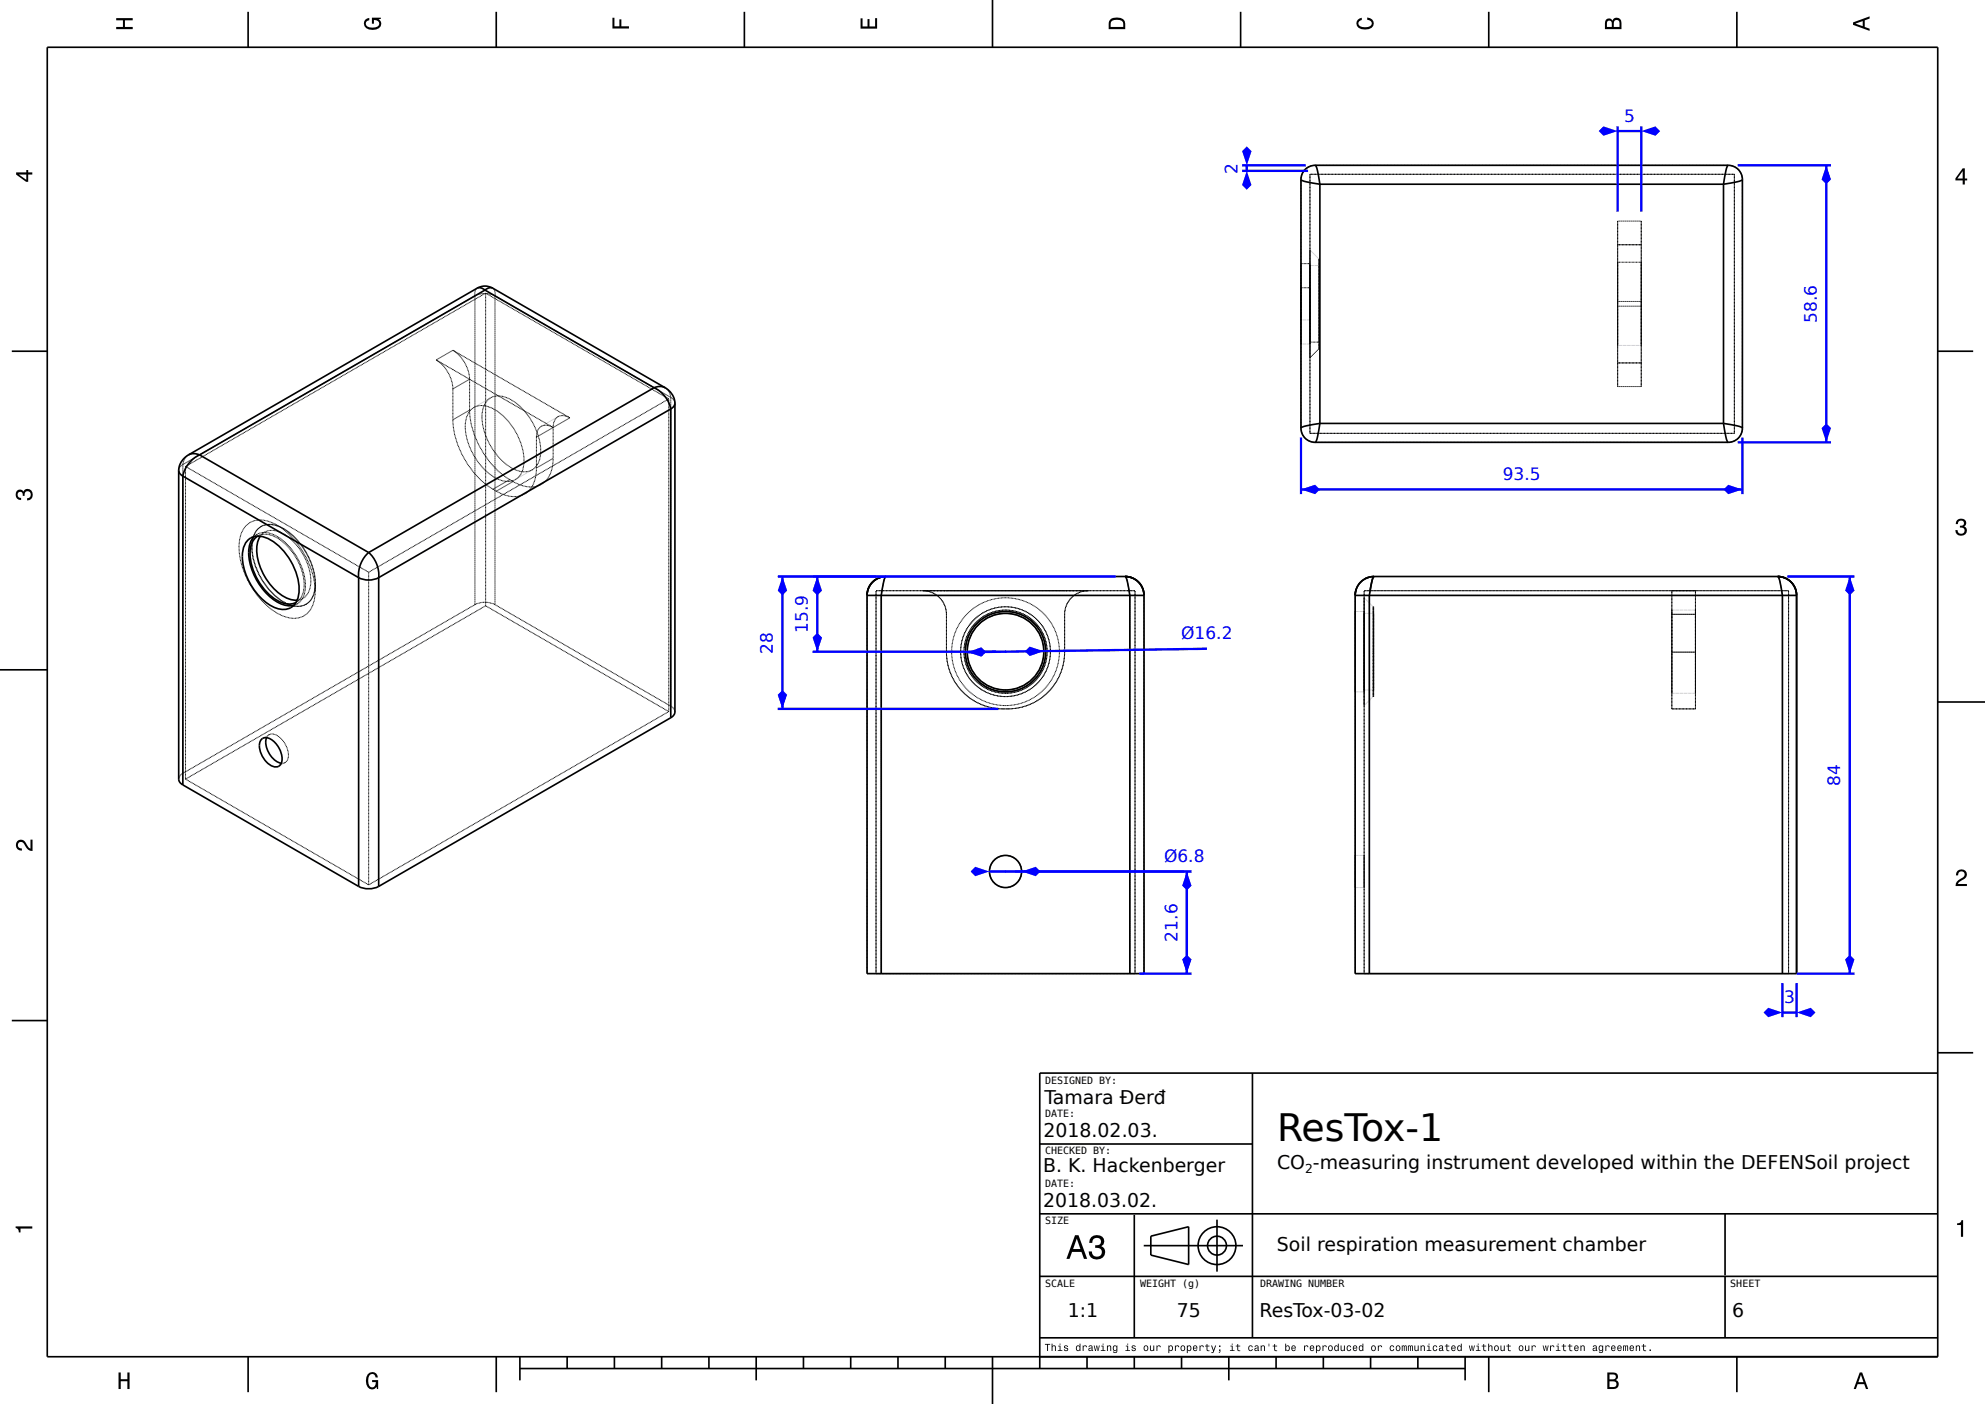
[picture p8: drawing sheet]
<svg xmlns="http://www.w3.org/2000/svg" width="420mm" height="297mm" viewBox="0 0 420 297" stroke-linecap="round" stroke-linejoin="round" font-family="sans-serif">
<g fill="none" stroke="#000" stroke-width=".35">
<path d="M210 0v10M10 10h400v277h-400zM52.5 2.5v7.5M105 2.5v7.5M157.5 2.5v7.5M262.5 2.5v7.5M315 2.5v7.5M367.5 2.5v7.5M2.5 74.3h7.5M410 74.3h7.5M286.7 126h3M286.7 126v80h93.4v-80"/>
<path d="M286.9 124.7l-.2 1.3M289.6 122.1l-.7 .3M289.6 122.1h-.1M289.7 126v80M289.7 126h87.4M290.7 122a4 4 0 0 0-4 4M290.7 122a5.8 5.8 0 0 0-.8 3M290.7 122a8.1 8.1 0 0 0-.9 3.4l-.1 .6M290.7 122h85.4M376.1 122a8 8 0 0 1 1 3.4v.6M376.1 122l1.2 .1M376.1 122a4 4 0 0 1 4 4"/>
<path d="M377.1 126h3M377.1 126v80M377.3 122.1l.2 .1M377.5 122.2h.1M377.6 122.2l.1 .1M0 141.7h10M410 148.5h10M2.5 215.9h7.5M265 227v56M410 222.7h7.5M410 227h-190v62.5M220 242h45"/>
<path d="M220 256.8h189.9M240 257v26M257.5 258v11M365 256.8v13M220 270h189.9M242 263.5h21M243.5 261.5l8-2v8l-8-2zM365 270v13M52.5 287v7.5M105 287v7.5M110 289.5h200M110 287v5"/>
<path d="M120 287v2.5M130 287v2.5M140 287v2.5M150 287v2.5M160 287v5M170 287v2.5M180 287v2.5M190 287v2.5M200 287v2.5M210 287v10M220 283h189.9M230 287v2.5"/>
<path d="M240 287v2.5M250 287v2.5M260 287v5M270 287v2.5M280 287v2.5M290 287v2.5M300 287v2.5M310 287v5M315 287v7.5M367.5 287v7.5"/>
<circle cx="257.5" cy="263.5" r="2"/>
<circle cx="257.5" cy="263.5" r="4"/>
</g>
<g fill="#000">
<path d="M24.6 3.8h3.5v.5h-1.7v1.4h1.7v.5h-3.5v-.5h1.4v-1.4h-1.4z" fill-rule="evenodd"/>
<path d="M77.3 4.2l.8-.4v.5a.71 .71 0 0 0-.7 .5 .71 .71 0 0 0 .4 .8 2.24 2.24 0 0 0 2.4-.3 .86 .86 0 0 0-1.1-1.1v.8h-.4v-1.3h1.9v.3l-.5 .1 .3 .2a1.17 1.17 0 0 1 .2 1.2 1.17 1.17 0 0 1-1 .7 1.9 1.9 0 0 1-2.6-1.3z" fill-rule="evenodd"/>
<path d="M129.6 3.8h.4v1.8h1.1v-1.5h.4v1.5h1.6v.4h-3.5z" fill-rule="evenodd"/>
<path d="M182.1 3.9h.4v1.7h1.1v-1.6h.4v1.6h1.2v-1.8h.4v2.3h-3.5z" fill-rule="evenodd"/>
<path d="M235 4a2.18 2.18 0 0 0-.4 2.2h3.5v-1.2a1.42 1.42 0 0 0-1.8-1.3zM235.3 4.4a2.14 2.14 0 0 1 2.3 .3l.1 1h-2.7l.1-1z" fill-rule="evenodd"/>
<path d="M287.3 4.2l.8-.4v.4a.7 .7 0 0 0-.7 .5 .7 .7 0 0 0 .4 .8 1.69 1.69 0 0 0 2.5-.5 .9 .9 0 0 0-1-.8v-.5a1.24 1.24 0 0 1 1.4 1.1 1.24 1.24 0 0 1-1.1 1.4 2.22 2.22 0 0 1-2.5-.7l-.1-.5z" fill-rule="evenodd"/>
<path d="M339.8 4.2l-.2 .7v1.3h3.5v-1.4a.98 .98 0 0 0-.7-1 .98 .98 0 0 0-1.2 .6 .84 .84 0 0 0-1.4-.2zM340.1 4.5a.54 .54 0 0 1 .7-.1 .54 .54 0 0 1 .2 .6v.7h-1zM341.6 4.4a.62 .62 0 0 1 .7-.1 .62 .62 0 0 1 .4 .6v.8h-1.2z" fill-rule="evenodd"/>
<path d="M392.1 4.7v.6l3.5 1.2v-.4l-1-.4v-1.4l1-.4v-.4zM392.6 5l1.5-.5v1z" fill-rule="evenodd"/>
<path d="M3.4 36.5v.4l2.1 1.6h.5v-1.6h.8v-.4h-.8v-.5h-.4v.5zM4 36.9h1.6v1.1z" fill-rule="evenodd"/>
<path d="M415.3 35.6l-1.6 2.1v.5h1.6v.8h.4v-.8h.5v-.4h-.5v-2.2zM415.3 36.2v1.6h-1.1z" fill-rule="evenodd"/>
<path d="M3.6 103.8a.86 .86 0 0 1 1.4 .2 1.06 1.06 0 0 1 1.2-.5 1.06 1.06 0 0 1 .7 1.2 1.1 1.1 0 0 1-1.2 1.2v-.5a.71 .71 0 0 0 .8-1 .71 .71 0 0 0-1.3-.1v.6h-.4a.61 .61 0 0 0-.3-.8 .61 .61 0 0 0-.8 .2 .61 .61 0 0 0 .2 .9l.6 .1v.5a1.15 1.15 0 0 1-1.2-.7 1.15 1.15 0 0 1 .3-1.3z" fill-rule="evenodd"/>
<path d="M414.1 110a1.08 1.08 0 0 1 1.4-.2 1.08 1.08 0 0 1 .4 1.3l-.3 .3a1.06 1.06 0 0 1 .5 1.2 1.06 1.06 0 0 1-1.2 .7 1.1 1.1 0 0 1-1.2-1.2h.5a.71 .71 0 0 0 1 .8 .71 .71 0 0 0 .1-1.3h-.6v-.4a.61 .61 0 0 0 .8-.3 .61 .61 0 0 0-.2-.8 .61 .61 0 0 0-.9 .2l-.1 .6h-.5z" fill-rule="evenodd"/>
<path d="M3.6 177.9a1.22 1.22 0 0 1 2.1 .8l.3 .5 .5 .3v-1.9h.4v2.4a1.81 1.81 0 0 1-1.8-1.4 .71 .71 0 0 0-.8-.5 .71 .71 0 0 0-.5 .9 .71 .71 0 0 0 .8 .5v.4a1.18 1.18 0 0 1-1.2-.6 1.18 1.18 0 0 1 .2-1.4z" fill-rule="evenodd"/>
<path d="M414.2 184.2a1.18 1.18 0 0 1 1.9 .3 1.18 1.18 0 0 1-1 1.7l-.5 .4-.3 .4h1.9v.4h-2.4a1.8 1.8 0 0 1 1.4-1.7 .71 .71 0 0 0 .5-.9 .71 .71 0 0 0-.9-.5 .71 .71 0 0 0-.5 .9h-.4z" fill-rule="evenodd"/>
<path d="M3.3 259.4h3.5v.5h-2.5v.8h-.3a.77 .77 0 0 0-.7-.9z" fill-rule="evenodd"/>
<path d="M227.5 261.3l-1.9 5h.7l.5-1.5h2l.6 1.5h.6l-1.8-5zM227.8 262l.8 2.2h-1.5zM230.9 261.7l-.3 .5-.1 .7h.6a.91 .91 0 0 1 1.1-1.1 .91 .91 0 0 1 .5 1.4l-1 .2v.6a1.01 1.01 0 0 1 1.4 1 1.01 1.01 0 0 1-1.5 .8l-.5-.6-.1-.5h-.6a1.73 1.73 0 0 0 1.8 1.7 1.73 1.73 0 0 0 1.6-2l-.2-.3-.6-.5a1.29 1.29 0 0 0 .5-1.6 1.29 1.29 0 0 0-1.5-.7l-.6 .1z" fill-rule="evenodd"/>
<path d="M414.1 258.8a.77 .77 0 0 0 .9-.7h.4v3.5h-.5v-2.5h-.8z" fill-rule="evenodd"/>
<path d="M25.1 290.3h.4v1.5h1.5v-1.5h.4v3.5h-.4v-1.6h-1.5v1.6h-.4z" fill-rule="evenodd"/>
<path d="M77.8 290.7a1.2 1.2 0 0 1 1.3-.4 1.2 1.2 0 0 1 .9 1.1h-.5a.71 .71 0 0 0-.6-.7 .71 .71 0 0 0-.8 .3 2.24 2.24 0 0 0 .3 2.4 .86 .86 0 0 0 1.1-1h-.8v-.5h1.3v1.9h-.2l-.1-.4-.2 .2a1.17 1.17 0 0 1-1.2 .3 1.17 1.17 0 0 1-.8-1v-1.6z" fill-rule="evenodd"/>
<path d="M221.1 284.3v.2h.5v1.3h.1v-1.3h.5v-.2zM222.5 284.2v1.6h.2v-.8l.3-.2 .2 .1v.9h.2v-.8a.38 .38 0 0 0-.3-.4 .38 .38 0 0 0-.4 .2v-.6zM223.9 284.7v.1h.3v.8h-.4v.2h1v-.2h-.4v-.9zM224.2 284.2v.3h.2v-.3zM225.2 284.7l-.1 .1a.6 .6 0 0 0 .7 .6 .27 .27 0 0 1-.2 .3 .27 .27 0 0 1-.3-.3h-.2a.42 .42 0 0 0 .6 .4 .42 .42 0 0 0 .1-.6l-.4-.2a.23 .23 0 0 1 .1-.3 .23 .23 0 0 1 .3 .2h.2l-.3-.3zM227.8 284.7a.59 .59 0 0 0-.2 .8 .59 .59 0 0 0 .7 .3l.1-.2v.2h.2v-1.6h-.2v.6l-.3-.2zM227.9 284.9l.1-.1a.42 .42 0 0 1 .4 .4 .42 .42 0 0 1-.4 .4l-.1-.2zM229.1 284.6v1.2h.2v-1h.4l.1 .2h.2a.38 .38 0 0 0-.3-.4 .38 .38 0 0 0-.4 .2v-.2zM230.4 284.7l-.1 .3h.2a.24 .24 0 0 1 .3-.3 .24 .24 0 0 1 .1 .4 .44 .44 0 0 0-.5 .1 .44 .44 0 0 0 .1 .6l.5-.2 .3 .2v-.2l-.2-.9zM230.5 285.4a.25 .25 0 0 1 .5 0 .25 .25 0 0 1-.5 0zM231.4 284.6l.3 1.2h.2l.2-1 .1 1h.2l.3-1.2h-.2l-.2 1-.1-1h-.2l-.2 1-.2-1zM233 284.7v.1h.3v.8h-.4v.2h1v-.2h-.4v-.9zM233.3 284.2v.3h.2v-.3zM234.2 284.6v1.2h.2v-.8l.3-.2 .2 .1v.9h.2v-.8a.38 .38 0 0 0-.2-.4 .38 .38 0 0 0-.5 .2v-.2zM235.6 284.7a.59 .59 0 0 0-.2 .8 .59 .59 0 0 0 .7 .3l.1-.2a.31 .31 0 0 1-.1 .4 .31 .31 0 0 1-.4-.1h-.2a.47 .47 0 0 0 .5 .3 .47 .47 0 0 0 .4-.5v-1.1h-.2v.2l-.3-.2zM235.7 284.9l.1-.1a.42 .42 0 0 1 .4 .4 .42 .42 0 0 1-.4 .4l-.1-.2zM238.2 284.7v.1h.3v.8h-.4v.2h1v-.2h-.4v-.9zM238.5 284.2v.3h.2v-.3zM239.5 284.7v.1a.6 .6 0 0 0 .6 .6 .27 .27 0 0 1-.2 .3 .27 .27 0 0 1-.3-.3h-.2a.42 .42 0 0 0 .6 .4 .42 .42 0 0 0 .1-.6l-.4-.2a.23 .23 0 0 1 .1-.3 .23 .23 0 0 1 .3 .2h.2l-.3-.3zM242.1 284.7a.57 .57 0 0 0 0 .9 .57 .57 0 0 0 .8-.1l.1-.3a.51 .51 0 0 0-.3-.6 .51 .51 0 0 0-.6 .1zM242.2 284.9l.1-.1a.42 .42 0 0 1 .5 .4 .42 .42 0 0 1-.5 .4l-.1-.2zM243.3 284.6v.8a.38 .38 0 0 0 .3 .4 .38 .38 0 0 0 .4-.2v.2h.2v-1.2h-.2v.9l-.3 .2-.2-.2v-.9zM244.7 284.6v1.2h.2l.1-1h.3l.1 .2h.2a.38 .38 0 0 0-.3-.4 .38 .38 0 0 0-.4 .2v-.2zM247.2 284.6v1.6h.2v-.6l.1 .1a.53 .53 0 0 0 .7-.5 .53 .53 0 0 0-.7-.5l-.1 .1v-.2zM247.5 284.9l.1-.1a.42 .42 0 0 1 .4 .4 .42 .42 0 0 1-.4 .4l-.2-.2zM248.6 284.6v1.2h.2l.1-1h.3l.1 .2h.2a.38 .38 0 0 0-.3-.4 .38 .38 0 0 0-.4 .2v-.2zM249.9 284.7a.57 .57 0 0 0 0 .9 .57 .57 0 0 0 .8-.1l.1-.3a.51 .51 0 0 0-.3-.6 .51 .51 0 0 0-.6 .1zM250 284.9l.1-.1a.42 .42 0 0 1 .5 .4 .42 .42 0 0 1-.5 .4l-.1-.2zM251.1 284.6v1.6h.2v-.6l.1 .1a.53 .53 0 0 0 .7-.5 .53 .53 0 0 0-.7-.5l-.1 .1v-.2zM251.4 284.9l.1-.1a.42 .42 0 0 1 .4 .4 .42 .42 0 0 1-.4 .4l-.2-.2zM252.5 284.7a.57 .57 0 0 0-.1 .9 .57 .57 0 0 0 .9 0v-.1l-.5 .1-.2-.3 .8-.1a.48 .48 0 0 0-.3-.6 .48 .48 0 0 0-.6 .1zM252.7 284.8h.3l.2 .3h-.6zM253.8 284.6v1.2h.2l.1-1h.3l.1 .2h.2a.38 .38 0 0 0-.3-.4 .38 .38 0 0 0-.4 .2v-.2zM255.3 284.3v.4h-.3v.1h.3l.1 .9 .5 .1v-.1l-.4-.1v-.2v-.6h.4v-.1h-.4v-.4zM256.2 284.6l.5 1.3-.1 .1h-.3v.2h.3l.7-1.6h-.2l-.3 1-.3-1zM257.9 284.6v.3h.3v-.3zM257.9 285.5v.3h.2l-.2 .4 .2-.1 .1-.3v-.3zM260.3 284.7v.1h.3v.8h-.4v.2h1v-.2h-.4v-.9zM260.6 284.2v.3h.2v-.3zM261.8 284.3v.4h-.3v.1h.3l.1 .9 .5 .1v-.1l-.4-.1v-.2v-.6h.4v-.1h-.4v-.4zM264.2 284.7a.57 .57 0 0 0 0 .9 .57 .57 0 0 0 .8 0l.1-.2h-.2l-.1 .2a.39 .39 0 0 1-.5-.4 .39 .39 0 0 1 .5-.4l.1 .2h.2l-.3-.4zM265.6 284.7l-.1 .3h.1a.24 .24 0 0 1 .3-.3 .24 .24 0 0 1 .2 .4 .44 .44 0 0 0-.6 .1 .44 .44 0 0 0 .1 .6l.5-.2 .3 .2v-.2l-.2-.9zM265.6 285.4a.25 .25 0 0 1 .5 0 .25 .25 0 0 1-.5 0zM266.7 284.6v1.2h.2l.1-.8 .2-.2 .2 .1 .1 .9h.1v-.8a.38 .38 0 0 0-.2-.4 .38 .38 0 0 0-.5 .2v-.2zM268.4 284.2v.6h.2v-.6zM269.6 284.3v.4h-.3v.1h.3l.1 .9 .5 .1v-.1l-.4-.1v-.2v-.6h.4v-.1h-.4v-.4zM271.9 284.2v1.6h.2v-.2a.4 .4 0 0 0 .5 .2 .4 .4 0 0 0 .3-.3v-.3a.48 .48 0 0 0-.6-.6l-.2 .2v-.6zM272.2 284.9l.1-.1a.42 .42 0 0 1 .4 .4 .42 .42 0 0 1-.4 .4l-.2-.2zM273.3 284.7a.57 .57 0 0 0 0 .9 .57 .57 0 0 0 .8 0l.1-.1-.6 .1-.2-.3 .8-.1a.48 .48 0 0 0-.3-.6 .48 .48 0 0 0-.6 .1zM273.5 284.8h.3l.2 .3h-.6zM275.9 284.6v1.2h.2l.1-1h.3l.1 .2h.2a.38 .38 0 0 0-.3-.4 .38 .38 0 0 0-.4 .2v-.2zM277.3 284.7a.57 .57 0 0 0-.1 .9 .57 .57 0 0 0 .8 0l.1-.1-.6 .1-.2-.3 .8-.1a.48 .48 0 0 0-.3-.6 .48 .48 0 0 0-.5 .1zM277.4 284.8h.3l.2 .3h-.6zM278.4 284.6v1.6h.2v-.6l.1 .1a.53 .53 0 0 0 .7-.5 .53 .53 0 0 0-.7-.5l-.1 .1v-.2zM278.7 284.9l.1-.1a.42 .42 0 0 1 .4 .4 .42 .42 0 0 1-.4 .4l-.1-.2zM279.8 284.6v1.2h.2l.1-1h.3l.1 .2h.2a.38 .38 0 0 0-.3-.4 .38 .38 0 0 0-.4 .2v-.2zM281.1 284.7a.57 .57 0 0 0 0 .9 .57 .57 0 0 0 .9-.1v-.3a.51 .51 0 0 0-.3-.6 .51 .51 0 0 0-.6 .1zM281.3 284.9l.1-.1a.42 .42 0 0 1 .4 .4 .42 .42 0 0 1-.4 .4l-.2-.2zM282.4 284.7a.59 .59 0 0 0-.1 .8 .59 .59 0 0 0 .6 .3l.2-.2v.2h.2v-1.6h-.2v.6l-.4-.2zM282.6 284.9l.1-.1a.42 .42 0 0 1 .4 .4 .42 .42 0 0 1-.4 .4l-.2-.2zM283.7 284.6v.8a.38 .38 0 0 0 .2 .4 .38 .38 0 0 0 .5-.2v.2h.2v-1.2h-.2l-.1 .9-.2 .2-.2-.2-.1-.9zM285.1 284.7a.57 .57 0 0 0-.1 .9 .57 .57 0 0 0 .8 0l.1-.2h-.2l-.1 .2a.4 .4 0 0 1-.5-.4 .4 .4 0 0 1 .5-.4l.1 .2h.2l-.3-.4zM286.4 284.7a.57 .57 0 0 0-.1 .9 .57 .57 0 0 0 .8 0l.1-.1-.6 .1-.2-.3 .8-.1a.48 .48 0 0 0-.3-.6 .48 .48 0 0 0-.5 .1zM286.5 284.8h.3l.2 .3h-.6zM287.6 284.7a.59 .59 0 0 0-.1 .8 .59 .59 0 0 0 .6 .3l.2-.2v.2h.2v-1.6h-.2v.6l-.4-.2zM287.8 284.9l.1-.1a.42 .42 0 0 1 .4 .4 .42 .42 0 0 1-.4 .4l-.2-.2zM290.2 284.7a.57 .57 0 0 0 0 .9 .57 .57 0 0 0 .9-.1v-.3a.51 .51 0 0 0-.2-.6 .51 .51 0 0 0-.7 .1zM290.4 284.9l.1-.1a.42 .42 0 0 1 .4 .4 .42 .42 0 0 1-.4 .4l-.2-.2zM291.5 284.6v1.2h.2l.1-1h.3l.2 .2h.1a.38 .38 0 0 0-.3-.4 .38 .38 0 0 0-.4 .2v-.2zM294.2 284.7a.57 .57 0 0 0-.1 .9 .57 .57 0 0 0 .9 0v-.2h-.2l-.1 .2a.39 .39 0 0 1-.5-.4 .39 .39 0 0 1 .5-.4l.1 .2h.2l-.3-.4zM295.4 284.7a.57 .57 0 0 0 0 .9 .57 .57 0 0 0 .9-.1v-.3a.51 .51 0 0 0-.2-.6 .51 .51 0 0 0-.7 .1zM295.6 284.9l.1-.1a.42 .42 0 0 1 .4 .4 .42 .42 0 0 1-.4 .4l-.2-.2zM296.6 284.6v1.2h.2v-.9l.1-.2 .1 1.1h.2v-.9l.2-.2 .1 1.1h.1l-.1-1.2-.3 .2-.2-.2-.2 .1zM297.9 284.6v1.2h.2v-.9l.1-.2 .1 1.1h.2v-.9l.2-.2 .1 1.1h.1l-.1-1.2-.3 .2-.2-.2-.2 .1zM299.3 284.6v.8a.38 .38 0 0 0 .2 .4 .38 .38 0 0 0 .5-.2v.2h.2v-1.2h-.2v.9l-.3 .2-.2-.2v-.9zM300.6 284.6v1.2h.2v-.8l.3-.2 .2 .1v.9h.2v-.8a.38 .38 0 0 0-.3-.4 .38 .38 0 0 0-.4 .2v-.2zM302 284.7v.1h.3v.8h-.4v.2h.9v-.2h-.3v-.9zM302.3 284.2v.3h.2v-.3zM303.3 284.7a.57 .57 0 0 0-.1 .9 .57 .57 0 0 0 .9 0v-.2h-.2l-.1 .2a.4 .4 0 0 1-.5-.4 .4 .4 0 0 1 .5-.4l.1 .2h.2l-.3-.4zM304.6 284.7l-.1 .3h.2a.24 .24 0 0 1 .2-.3 .24 .24 0 0 1 .2 .4 .44 .44 0 0 0-.6 .1 .44 .44 0 0 0 .1 .6l.6-.2 .3 .2v-.2l-.3-.9zM304.6 285.4a.25 .25 0 0 1 .5 0 .25 .25 0 0 1-.5 0zM306 284.3v.4h-.3v.1h.3l.1 .9 .6 .1v-.1l-.4-.1-.1-.2v-.6h.5v-.1h-.5v-.4zM307.2 284.7a.57 .57 0 0 0-.1 .9 .57 .57 0 0 0 .8 0l.1-.1-.6 .1-.2-.3 .8-.1a.48 .48 0 0 0-.2-.6 .48 .48 0 0 0-.6 .1zM307.3 284.8h.3l.2 .3h-.6zM308.4 284.7a.59 .59 0 0 0-.1 .8 .59 .59 0 0 0 .7 .3l.1-.2v.2h.2v-1.6h-.2v.6l-.3-.2zM308.6 284.9l.1-.1a.42 .42 0 0 1 .4 .4 .42 .42 0 0 1-.4 .4l-.2-.2zM310.8 284.6l.3 1.2h.2l.1-1 .2 1h.2l.3-1.2h-.2l-.2 1-.2-1h-.2l-.1 1-.2-1zM312.4 284.7v.1h.3v.8h-.4v.2h1v-.2h-.4v-.9zM312.7 284.2v.3h.2v-.3zM313.8 284.3v.4h-.3v.1h.3l.1 .9 .6 .1v-.1l-.4-.1-.1-.2v-.6h.5v-.1h-.5v-.4zM314.9 284.2v1.6h.2v-.8l.3-.2 .2 .1v.9h.2v-.8a.38 .38 0 0 0-.3-.4 .38 .38 0 0 0-.4 .2v-.6zM316.3 284.7a.57 .57 0 0 0-.1 .9 .57 .57 0 0 0 .9-.1v-.3a.51 .51 0 0 0-.2-.6 .51 .51 0 0 0-.6 .1zM316.4 284.9l.1-.1a.42 .42 0 0 1 .4 .4 .42 .42 0 0 1-.4 .4l-.2-.2zM317.5 284.6v.8a.38 .38 0 0 0 .2 .4 .38 .38 0 0 0 .5-.2v.2h.2v-1.2h-.2v.9l-.3 .2-.2-.2v-.9zM319 284.3v.4h-.3v.1h.3l.1 .9 .6 .1v-.1l-.4-.1-.1-.2v-.6h.5v-.1h-.5v-.4zM321.5 284.7a.57 .57 0 0 0-.1 .9 .57 .57 0 0 0 .9-.1v-.3a.51 .51 0 0 0-.2-.6 .51 .51 0 0 0-.6 .1zM321.6 284.9l.1-.1a.42 .42 0 0 1 .4 .4 .42 .42 0 0 1-.4 .4l-.2-.2zM322.7 284.6v.8a.38 .38 0 0 0 .3 .4 .38 .38 0 0 0 .4-.2v.2h.2v-1.2h-.2v.9l-.3 .2-.2-.2v-.9zM324.1 284.6v1.2h.2v-1h.4l.1 .2h.2a.38 .38 0 0 0-.3-.4 .38 .38 0 0 0-.5 .2v-.2zM326.4 284.6l.3 1.2h.2l.1-1 .2 1h.2l.3-1.2h-.2l-.2 1-.2-1h-.2l-.1 1-.2-1zM328 284.6v1.2h.2v-1h.4l.1 .2h.2a.38 .38 0 0 0-.3-.4 .38 .38 0 0 0-.5 .2v-.2zM329.3 284.7v.1h.3v.8h-.4v.2h1v-.2h-.4v-.9zM329.6 284.2v.3h.2v-.3zM330.8 284.3v.4h-.4v.1h.4v.9l.6 .1v-.1l-.4-.1-.1-.2v-.6h.5v-.1h-.5v-.4zM332.1 284.3v.4h-.4v.1h.4v.9l.6 .1v-.1l-.4-.1-.1-.2v-.6h.5v-.1h-.5v-.4zM333.2 284.7a.57 .57 0 0 0-.1 .9 .57 .57 0 0 0 .9 0v-.1l-.6 .1-.1-.3 .7-.1a.48 .48 0 0 0-.2-.6 .48 .48 0 0 0-.6 .1zM333.4 284.8h.3l.1 .3h-.5zM334.4 284.6v1.2h.2v-.8l.3-.2 .2 .1v.9h.2v-.8a.38 .38 0 0 0-.3-.4 .38 .38 0 0 0-.4 .2v-.2zM337.1 284.7l-.1 .3h.2a.24 .24 0 0 1 .3-.3 .24 .24 0 0 1 .1 .4 .44 .44 0 0 0-.5 .1 .44 .44 0 0 0 .1 .6l.5-.2 .3 .2v-.2l-.2-.9zM337.2 285.4a.26 .26 0 0 1 .5 0 .26 .26 0 0 1-.5 0zM338.4 284.7a.59 .59 0 0 0-.2 .8 .59 .59 0 0 0 .7 .3l.1-.2a.31 .31 0 0 1-.1 .4 .31 .31 0 0 1-.4-.1h-.2a.47 .47 0 0 0 .5 .3 .47 .47 0 0 0 .4-.5v-1.1h-.2v.2l-.3-.2zM338.5 284.9l.1-.1a.42 .42 0 0 1 .4 .4 .42 .42 0 0 1-.4 .4l-.1-.2zM339.7 284.6v1.2h.2v-1h.4l.1 .2h.2a.38 .38 0 0 0-.3-.4 .38 .38 0 0 0-.4 .2v-.2zM341 284.7a.57 .57 0 0 0-.1 .9 .57 .57 0 0 0 .9 0v-.1l-.5 .1-.2-.3 .7-.1a.48 .48 0 0 0-.2-.6 .48 .48 0 0 0-.6 .1zM341.2 284.8h.3l.1 .3h-.5zM342.3 284.7a.57 .57 0 0 0-.1 .9 .57 .57 0 0 0 .9 0v-.1l-.5 .1-.2-.3 .7-.1a.48 .48 0 0 0-.2-.6 .48 .48 0 0 0-.6 .1zM342.5 284.8h.3l.1 .3h-.5zM343.4 284.6v1.2h.2v-.9l.2-.2 .1 1.1h.1l.1-.9 .1-.2 .1 1.1h.2l-.1-1.2-.4 .2-.2-.2-.2 .1zM344.9 284.7a.57 .57 0 0 0-.1 .9 .57 .57 0 0 0 .9 0v-.1l-.5 .1-.2-.3 .7-.1a.48 .48 0 0 0-.2-.6 .48 .48 0 0 0-.6 .1zM345.1 284.8h.3l.1 .3h-.5zM346.1 284.6v1.2h.2v-.8l.3-.2 .2 .1v.9h.2v-.8a.38 .38 0 0 0-.2-.4 .38 .38 0 0 0-.5 .2v-.2zM347.7 284.3v.4h-.4v.1h.4v.9l.6 .1v-.1l-.4-.1v-.2v-.6h.4v-.1h-.4v-.4zM349 285.5v.3h.3v-.3z" fill-rule="evenodd"/>
<path d="M340.1 290.3v3.5h1.3a.98 .98 0 0 0 1.1-.7 .98 .98 0 0 0-.6-1.2 .86 .86 0 0 0 .4-1 .86 .86 0 0 0-1-.6zM340.5 290.8h.8a.53 .53 0 0 1 .6 .5 .53 .53 0 0 1-.7 .5h-.7zM340.5 292.2h.8a.61 .61 0 0 1 .7 .6 .61 .61 0 0 1-.7 .6h-.8z" fill-rule="evenodd"/>
<path d="M393.5 290.3l-1.3 3.5h.5l.4-1h1.3l.4 1h.5l-1.3-3.5zM393.7 290.8l.6 1.6h-1.1z" fill-rule="evenodd"/>
</g>
<g fill="none" stroke="#000" stroke-width=".21" stroke-dasharray=".2 .1" stroke-linecap="butt">
<path d="M286.7 126v80M286.7 137.9v8.5M286.7 129.4v8.5M288.6 125h89.8M288.6 137.9v11.4M288.6 126.5v11.4M288.6 137.9v8.5M288.6 129.4v8.5M288.6 137.9v8.1M288.6 129.8v8.1M290.5 137.9v9.5M290.5 128.4v9.5"/>
<path d="M290.6 137.9v9.5M290.6 128.4v9.5M290.6 137.9v8.1M290.6 129.8v8.1M353.7 130v8M353.7 130v-5M353.7 125v5M353.7 137.9v8.8M353.7 129.1v8.8M353.7 125h5M358.7 130v8M358.7 130v-5"/>
<path d="M358.7 125h-5M358.7 125v5M358.7 137.9v8.8M358.7 129.1v8.8M376.1 122h-85.4M378.4 125h-89.8M286.7 146.4v-17M288.6 149.3v-22.8M288.6 146.4v-17M288.6 146v-16.2M290.5 147.4v-19M290.6 147.4v-19"/>
<path d="M290.6 146v-16.2M353.7 150v-12M353.7 146.7v-17.6M353.7 150h5M358.7 150v-12M358.7 150h-5M358.7 146.7v-17.6M286.7 184.4v3.4M286.7 187.8v-6.8M286.7 181v3.4M288.6 184.4v3.4M288.6 187.8v-6.8"/>
<path d="M288.6 181v3.4M286.7 206h3M288.6 206v-81M288.6 206h89.8M377.1 206h-87.4M377.1 206h3M378.4 206v-81M378.4 206h-89.8"/>
</g>
<g fill="none" stroke="#000" stroke-width=".21">
<path d="M286.7 129.4h1.9M288.6 126.5l2 1.9M288.6 129.8h2M288.9 122.4a3.7 3.7 0 0 0-2.1 3.6h2.9M289.4 122.2h.1M289.7 126v80M289.7 126h87.4M289.9 125l-.2 1M290.7 122a4 4 0 0 0-3.8 2.7M353.7 129.1h5M353.7 130h5M353.7 138h5"/>
<path d="M376.1 122a8 8 0 0 1 1 3.4v.6M376.1 122h.1M377.1 126v80M377.3 122.1h.1M377.5 122.2h.1M377.7 122.3a3.7 3.7 0 0 1 2.3 3.7h-2.9M286.7 146.4h1.9M288.6 146h2M290.6 147.4l-2 1.9M353.7 146.7h5M286.7 181h1.9M286.7 187.8h1.9"/>
</g>
<path d="M378.1 122h14.3M391.4 122v84M380.1 206h12.3" fill="none" stroke="#00f" stroke-width=".5"/>
<g fill="#00f">
<path d="M391.4 202l1 1-1 3-1-3z"/>
<path d="M391.4 122l1 3-1 1-1-1z"/>
</g>
<path d="M377.1 208v7.2M377.1 214.2h3M380.1 208v7.2" fill="none" stroke="#00f" stroke-width=".5"/>
<g fill="#00f">
<path d="M380.1 214.2l3-1 1 1-1 1z"/>
<path d="M374.1 213.2l3 1-3 1-1-1z"/>
</g>
<g fill="none" stroke="#000" stroke-width=".21" stroke-dasharray=".2 .1" stroke-linecap="butt">
<path d="M183.5 126v80M185.4 125h54.8M200.3 130v8M200.3 130a5 5 0 0 0-5-5M200.3 125h-5M200.3 125h25M225.3 125h5M225.3 130v8M225.3 125h-25M230.3 125a5 5 0 0 0-5 5M238.1 122h-50.6M240.2 125h-54.8"/>
<path d="M242.1 126v80M212.3 150a12 12 0 0 1-12-12M212.3 150h1M213.3 150a12 12 0 0 0 12-12M213.3 150h-1M183.5 206h3M185.4 206v-81M185.4 206h54.8M239.1 206h-52.6M240.2 206v-81M240.2 206h-54.8M242.1 206h-3"/>
<circle cx="212.8" cy="137.9" r="8.5"/>
<circle cx="212.8" cy="137.9" r="8.8"/>
<circle cx="212.8" cy="137.9" r="8.1"/>
<circle cx="212.8" cy="137.9" r="11.4"/>
<circle cx="212.8" cy="137.9" r="9.5"/>
<circle cx="212.8" cy="184.4" r="3.4"/>
</g>
<path d="M185.9 122.3a3.7 3.7 0 0 0-2.3 3.7h2.9M186.3 122.1l1.2-.1a11.1 11.1 0 0 0-1 4M186.5 126v80M186.5 126h52.6M238.1 122a11.1 11.1 0 0 1 1 4M239.1 126v80M239.2 122.1h.1M239.4 122.2h.1M239.5 122.2h.1M239.6 122.3a3.7 3.7 0 0 1 2.4 3.7h-2.9" fill="none" stroke="#000" stroke-width=".21"/>
<g fill="none" stroke="#000" stroke-width=".35">
<path d="M183.5 126h3M183.5 126v80h58.6v-80M186.3 122.1l-.4 .2M186.5 126v80M186.5 126h52.6M187.5 122a4 4 0 0 0-4 4M187.5 122a11.1 11.1 0 0 0-1 4M187.5 122h50.6M238.1 122a4 4 0 0 1 4 4M238.1 122a11.1 11.1 0 0 1 1 4M238.1 122l1.1 .1M239.1 126h3"/>
<path d="M239.1 126v80M239.3 122.1l.3 .2"/>
<circle cx="212.8" cy="137.9" r="8.5"/>
<circle cx="212.8" cy="137.9" r="8.1"/>
<circle cx="212.8" cy="184.4" r="3.4"/>
</g>
<circle cx="212.8" cy="184.4" r=".25" fill="#00f"/>
<path d="M209.4 184.4h41.2" fill="none" stroke="#00f" stroke-width=".5"/>
<g fill="#00f">
<path d="M216.2 184.4l3-1 1 1-1 1z"/>
<path d="M205.4 184.4l1-1 3 1-3 1z"/>
<circle cx="212.8" cy="137.9" r=".25"/>
</g>
<path d="M204.7 138l50.7-.8z" fill="#000"/>
<path d="M255.4 137.2l-50.7 .8" fill="none" stroke="#00f" stroke-width=".5"/>
<g fill="#00f">
<path d="M217.8 136.8l3.1 .9-3 1.1-1-1z"/>
<path d="M204.7 138l2.9-1.1 1.1 1-1 1z"/>
</g>
<path d="M171.9 137.9h38.9M171.9 122h64.2M172.9 122v15.9" fill="none" stroke="#00f" stroke-width=".5"/>
<g fill="#00f">
<path d="M172.9 122l1 3-1 1-1-1z"/>
<path d="M172.9 133.9l1 1-1 3-1-3z"/>
</g>
<path d="M164.5 122h21M165.5 122v28M164.5 150h46.8" fill="none" stroke="#00f" stroke-width=".5"/>
<g fill="#00f">
<path d="M165.5 122l1 3-1 1-1-1z"/>
<path d="M165.5 146l1 1-1 3-1-3z"/>
</g>
<path d="M214.8 184.4h37.3M251.1 184.4v21.6M241.1 206h11" fill="none" stroke="#00f" stroke-width=".5"/>
<g fill="#00f">
<path d="M251.1 202l1 1-1 3-1-3z"/>
<path d="M251.1 184.4l1 3-1 1-1-1z"/>
</g>
<g fill="none" stroke="#000" stroke-width=".21" stroke-dasharray=".2 .1" stroke-linecap="butt">
<path d="M275.3 38v52.6M275.3 38a3 3 0 0 1 3-3M277.2 36.9v54.8M365.7 35h-87.4M365.7 35a3 3 0 0 1 3 3M367 36.9h-89.8M275.3 55.8v17M275.3 55.8h1.9M277.2 52.9v22.8M277.2 55.8v17M277.2 56.2v16.2M279.1 54.8v19"/>
<path d="M279.2 54.8v19M279.2 56.2v16.2M342.3 51.8v-5M342.3 51.8v25M342.3 55.5v17.6M342.3 55.5h5M347.3 51.8h-5M347.3 51.8v-5M347.3 55.5v17.6M275.3 60.9v6.8M275.3 67.7v-6.8M275.3 60.9h1.9"/>
<path d="M275.3 72.8v-17M277.2 75.7v-22.8M277.2 60.9v6.8M277.2 67.7v-6.8M277.2 75.7l1.9-1.9M277.2 72.8v-17M277.2 72.4v-16.2M279.1 73.8v-19M279.1 73.8h.1M279.2 73.8v-19M279.2 72.4v-16.2M279.2 72.4h-2"/>
<path d="M342.3 63.8v-12M342.3 63.8v1M342.3 64.8v12M342.3 76.8v5M342.3 73.1v-17.6M342.3 76.8h5M347.3 63.8v-12M347.3 76.8v-25M347.3 76.8v5M347.3 64.8v-1M347.3 64.8v12M347.3 73.1v-17.6"/>
<path d="M275.3 90.6a3 3 0 0 0 3 3M277.2 91.7h89.8M278.3 93.6h87.4M342.3 81.8v-5M347.3 81.8v-5M365.7 93.6a3 3 0 0 0 3-3M367 91.7v-54.8M368.7 90.6v-52.6"/>
</g>
<path d="M277.2 52.9l2 1.9M277.2 56.2h2M342.3 46.8h5M275.3 67.7h1.9M275.3 72.8h1.9M342.3 73.1h5M342.3 63.8h5M342.3 64.8h5M342.3 81.8h5" fill="none" stroke="#000" stroke-width=".21"/>
<g fill="none" stroke="#000" stroke-width=".35">
<path d="M275.3 38a11.1 11.1 0 0 0 4 1M275.3 38v52.6M278.3 35a3 3 0 0 0-3 3M278.3 35a8.1 8.1 0 0 1 .9 3.4l.1 .6M278.3 35h87.4M279.3 39v50.6M279.3 39h85.4M364.7 39v50.6M365.7 35a3 3 0 0 1 3 3M365.7 35a11.1 11.1 0 0 0-1 4M368.7 38a11.2 11.2 0 0 1-4 1M368.7 38v52.6"/>
<path d="M275.3 90.6a3 3 0 0 0 3 3M278.3 93.6h87.4M279.3 89.6l-1.1 .1a7.1 7.1 0 0 0-2.9 .9M279.3 89.6l-.2 1a7.1 7.1 0 0 1-.8 3M279.3 89.6h85.4M364.7 89.6l.1 1a7.2 7.2 0 0 0 .9 3M364.7 89.6l1 .1a7.1 7.1 0 0 1 3 .9M368.7 90.6a3 3 0 0 1-3 3"/>
</g>
<path d="M367.7 35h19.7M386.4 35v58.6M367.7 93.6h19.7" fill="none" stroke="#00f" stroke-width=".5"/>
<g fill="#00f">
<path d="M385.4 90.6l1-1 1 1-1 3z"/>
<path d="M386.4 35l1 3-1 1-1-1z"/>
</g>
<path d="M342.3 26.7v18.1M342.3 27.7h5M347.3 26.7v18.1" fill="none" stroke="#00f" stroke-width=".5"/>
<g fill="#00f">
<path d="M347.3 27.7l3-1 1 1-1 1z"/>
<path d="M338.3 27.7l1-1 3 1-3 1z"/>
</g>
<path d="M275.3 92.6v11.9M368.7 92.6v11.9M275.3 103.5h93.4" fill="none" stroke="#00f" stroke-width=".5"/>
<g fill="#00f">
<path d="M365.7 102.5l3 1-3 1-1-1z"/>
<path d="M275.3 103.5l3-1 1 1-1 1z"/>
</g>
<path d="M262.8 35h13.5M262.8 36.1h14M263.8 35v1.1" fill="none" stroke="#00f" stroke-width=".5"/>
<g fill="#00f">
<path d="M263.8 36.1l1 3-1 1-1-1z"/>
<path d="M263.8 31l1 1-1 3-1-3z"/>
</g>
<g fill="none" stroke="#000" stroke-width=".21" stroke-dasharray=".2 .1" stroke-linecap="butt">
<path d="M95.8 78.2l-3.5-2.1M95.8 78.2l17.7 10.2M99.4 76.1l-3.6-2M102.8 62l-63.5 36.7M39.3 98.7l38.7 22.3M95.8 82.3v6.5M95.8 82.3a7.8 7.8 0 0 0-3.5-6.2M98.4 90.2a13.5 13.5 0 0 0 7.1 11.2 4.1 4.1 0 0 0 3.6 0M99.4 80.2v6.6M99.4 80.2a7.8 7.8 0 0 0-3.6-6.1M100.3 86.2a4.3 4.3 0 0 0-1.9 4M102 88.2a13.5 13.5 0 0 0 7 11.2 4.1 4.1 0 0 0 3.6 0"/>
<path d="M103.8 84.2a4.3 4.3 0 0 0-1.8 4M112.6 99.4a4.7 4.7 0 0 0 1.8-4.5 13.7 13.7 0 0 0-6.6-10.5 4.3 4.3 0 0 0-4-.2M113.5 88.4l3.5 2M113.5 92.5v6.5M114.5 90.2a2.41 2.41 0 0 0-1 2.3M117 90.4a2.59 2.59 0 0 0-2.5-.2M117 86.3l-17.6-10.2M117 86.3l3.6 2.1M117 90.4v6.6M118.1 88.1a2.42 2.42 0 0 0-1.1 2.3M120.6 88.4a2.59 2.59 0 0 0-2.5-.3M141.5 84.4l-38.7-22.4"/>
<path d="M54.4 113l-.6 .5M54.5 113.4h.1M54.6 113.4a5 5 0 0 1 5.5 1.5 12.9 12.9 0 0 1 4.3 8.8M55.1 113.4l.9-.8M55.2 111.4a4.6 4.6 0 0 1 4.8 .5M55.3 111.4a4.8 4.8 0 0 1 4.7 .4 14.8 14.8 0 0 1 6.8 11.7M56 112.6a5 5 0 0 1 5.5 1.4 12.9 12.9 0 0 1 4.3 8.9M58.6 111.1a17.8 17.8 0 0 1 8.1 13.9M60 111.9a14.8 14.8 0 0 1 6.7 11.6M104.3 103.5a18.7 18.7 0 0 1-8.5-14.7M104.3 103.5l.7 .4M105 103.9a6 6 0 0 0 6 .6"/>
<path d="M107.8 101.5a18.7 18.7 0 0 1-8.4-14.7M108.6 101.9l-.8-.4M108.6 101.9a6 6 0 0 0 6 .6M109.1 101.4a4.7 4.7 0 0 0 1.8-4.5 13.7 13.7 0 0 0-6.7-10.5 4.3 4.3 0 0 0-3.9-.2M111 104.5a6 6 0 0 0 2.5-5.5M114.6 102.5a6 6 0 0 0 2.4-5.5M62.2 128.1l.7-.3M62.7 127.4h-.1M62.9 127.8a4.5 4.5 0 0 0 1.7-4.4 12.8 12.8 0 0 0-7.2-10.5 3.6 3.6 0 0 0-3 .1M64.1 126.6l-1.2 .4M64.4 123.7a4.2 4.2 0 0 1-1.7 3.7M64.7 127.8a5 5 0 0 1-5.2-.7 14.8 14.8 0 0 1-6.2-11.9 4.6 4.6 0 0 1 1.9-3.8"/>
<path d="M64.8 127.8a5 5 0 0 1-5.2-.8 14.8 14.8 0 0 1-6.3-11.8 4.6 4.6 0 0 1 2-3.8M65.8 122.9a4.2 4.2 0 0 1-1.7 3.7M66.7 125a5.7 5.7 0 0 1-2.6 5.4 6.6 6.6 0 0 1-6.6-1.5 17.8 17.8 0 0 1-6.9-13.8 4.8 4.8 0 0 1 4.4-5.1 7.3 7.3 0 0 1 3.6 1.1M66.7 125v-1.5M66.7 123.5a4.9 4.9 0 0 1-2 4.3M66.8 123.5a4.9 4.9 0 0 1-2 4.3M78 121l63.5-36.6M100.5 127.9l-61.8 35.7M100.5 127.9a4.7 4.7 0 0 1 4.2 0M102.8 128.2v-66.2M102.8 128.2l-63.5 36.6M56.9 155.4l-.5 .6"/>
<path d="M141.5 150.5v-66.1M141.5 150.5l-38.7-22.3M141.9 149.4l-37.2-21.5M142.8 150.6a1.5 1.5 0 0 0-.9-1.2M37.8 164.8a1.5 1.5 0 0 1 .9-1.2M39.3 164.8v-66.1M39.3 164.8l38.7 22.4M59.5 161.5l.8-.2M60.3 161.3a2.6 2.6 0 0 0 .4-3.2 4.1 4.1 0 0 0-3.3-2.8l-.5 .1M78 187.2v-66.2M78 187.2l63.5-36.7"/>
</g>
<g fill="none" stroke="#000" stroke-width=".21">
<path d="M95.8 74.1l-3.5 2M100.5 62.6v65.3M100.5 62.6l-61.8 35.7M101 61h-.1a1.47 1.47 0 0 0-.4 1.6M104.3 61a1.47 1.47 0 0 1 .4 1.6M104.7 62.6a4.7 4.7 0 0 0-4.2 0M104.7 62.6v65.3M104.7 62.6l37.2 21.5M38.7 98.3a1.52 1.52 0 0 0-.9 1.2M38.7 98.3v65.3M39.9 96.2a2.56 2.56 0 0 0-1.2 2.1M39.9 96.2h.1"/>
<path d="M99.4 86.8l-3.6 2M99.4 80.2l-3.6 2.1M103.8 84.2l-3.5 2M112.6 99.4l-3.5 2M117 97l-3.5 2M118.1 88.1l-3.6 2.1M120.6 88.4l-7.1 4.1M140.7 82a2.56 2.56 0 0 1 1.2 2.1M141.9 84.1a1.52 1.52 0 0 1 .9 1.2M141.9 84.1v65.3M54.4 113l-1.4 .8M55.3 111.4h-.1"/>
<path d="M56 112.6l-1.4 .8M58.6 111.1l1.4 .8M107.8 101.5l-3.5 2M108.6 101.9l-3.6 2M114.6 102.5l-3.6 2M62.9 127.8l-1.4 .7M64.1 126.6l-1.4 .8M64.8 127.8h-.1M56.9 155.4l-1.3 .8M60.3 161.3l-1.3 .8"/>
</g>
<g fill="none" stroke="#000" stroke-width=".35">
<path d="M101 61a1.45 1.45 0 0 1 1.6 .4M101 61l-61.1 35.2M101 61h-.1M102.6 61.4l-60.4 34.8M102.6 61.4l35.8 20.6M104.3 61a3.3 3.3 0 0 0-3.3 0M104.3 61a1.45 1.45 0 0 0-1.7 .4M104.3 61l36.4 21M104.3 61h.1M37.8 99.5v65.3a1.5 1.5 0 0 0 .9 1.2M37.8 99.5a1.5 1.5 0 0 0 .9 1.2M39.9 96.2a4 4 0 0 0-2.1 3.3"/>
<path d="M39.9 96.2a2.59 2.59 0 0 1 2.3 0M42.2 96.2a6.4 6.4 0 0 0-3.5 4.5M42.2 96.2l35.8 20.7M138.4 82a6.4 6.4 0 0 1 3.5 4.5M138.4 82l-60.4 34.9M140.7 82a4.1 4.1 0 0 1 2.1 3.3M140.7 82a2.58 2.58 0 0 0-2.3 0M140.7 82h.1M141.9 86.5l-61.8 35.7M141.9 86.5v65.3M142.8 85.3v65.3a1.5 1.5 0 0 1-.9 1.2M142.8 85.3a1.5 1.5 0 0 1-.9 1.2"/>
<path d="M142.8 85.3h.1M38.7 100.7v65.3M38.7 100.7l37.2 21.5M52.6 114.1a3.7 3.7 0 0 1 4.3-.1 13 13 0 0 1 6.4 11.1 3.4 3.4 0 0 1-4.5 3.7 11.9 11.9 0 0 1-6.9-7.6 7.4 7.4 0 0 1 .3-6.7zM53.8 113.5a6.7 6.7 0 0 0-.6 6.7 12.1 12.1 0 0 0 7 7.8l1.3 .1h.7M54.5 113.4a4.3 4.3 0 0 0-1.6 4.2 12.2 12.2 0 0 0 6.9 9.9 3.5 3.5 0 0 0 2.8-.1M55.1 113.4a7.4 7.4 0 0 0 0 6.6 11.3 11.3 0 0 0 6.4 6.8l1.4 .2M78 116.9a6.4 6.4 0 0 0-2.1 5.3M78 116.9a6.4 6.4 0 0 1 2.1 5.3M75.9 122.2a4.7 4.7 0 0 0 4.2 0M75.9 122.2v65.3M80.1 122.2v65.3"/>
<path d="M55.3 156.4a1.95 1.95 0 0 1 2.8 .6 4.3 4.3 0 0 1 1.2 4.8 1.72 1.72 0 0 1-2.5-.2 4.5 4.5 0 0 1-1.7-5zM56.4 156a4.7 4.7 0 0 0 3.1 5.5M141.9 151.8l-61.8 35.7M38.7 166l37.2 21.5M75.9 187.5a4.7 4.7 0 0 0 4.2 0"/>
</g>
<text font-size="8" x="270.2" y="241.3">ResTox-1</text>
<g font-size="4">
<text x="221" y="233.5">Tamara Đerđ</text>
<text x="220.8" y="240.5">2018.02.03.</text>
<text x="220.7" y="247.9">B. K. Hackenberger</text>
<text x="270.2" y="247.3">CO -measuring instrument developed within the DEFENSoil project</text>
<text x="220.7" y="255.4">2018.03.02.</text>
<text x="270.2" y="264.7">Soil respiration measurement chamber</text>
<text x="225.9" y="278.6">1:1</text>
<text x="249" y="278.6">75</text>
<text x="266.5" y="278.6">ResTox-03-02</text>
<text x="366.5" y="278.6">6</text>
</g>
<g font-size="3.6" fill="#00f">
<text x="343.6" y="25.7">5</text>
<text x="261.8" y="36.7" transform="rotate(-90 261.8 36.7)">2</text>
<text x="384.4" y="68.3" transform="rotate(-90 384.4 68.3)">58.6</text>
<text x="318" y="101.5">93.5</text>
<text x="170.9" y="133.9" transform="rotate(-90 170.9 133.9)">15.9</text>
<text x="249.9" y="135.2">Ø16.2</text>
<text x="163.5" y="138.2" transform="rotate(-90 163.5 138.2)">28</text>
<text x="389.4" y="166.2" transform="rotate(-90 389.4 166.2)">84</text>
<text x="246.3" y="182.4">Ø6.8</text>
<text x="249.1" y="199.2" transform="rotate(-90 249.1 199.2)">21.6</text>
<text x="377.5" y="212.2">3</text>
</g>
<text font-size="2.6" x="276.1" y="248.1">2</text>
<g font-size="2.1">
<text x="221.1" y="229.3">DESIGNED BY:</text>
<text x="221.1" y="236.2">DATE:</text>
<text x="221.1" y="244.1">CHECKED BY:</text>
<text x="221.1" y="251">DATE:</text>
<text x="221.1" y="258.9">SIZE</text>
<text x="221.1" y="272.2">SCALE</text>
<text x="241.2" y="272.2">WEIGHT (g)</text>
<text x="266.6" y="272.2">DRAWING NUMBER</text>
<text x="366.1" y="272.2">SHEET</text>
</g>
</svg>
